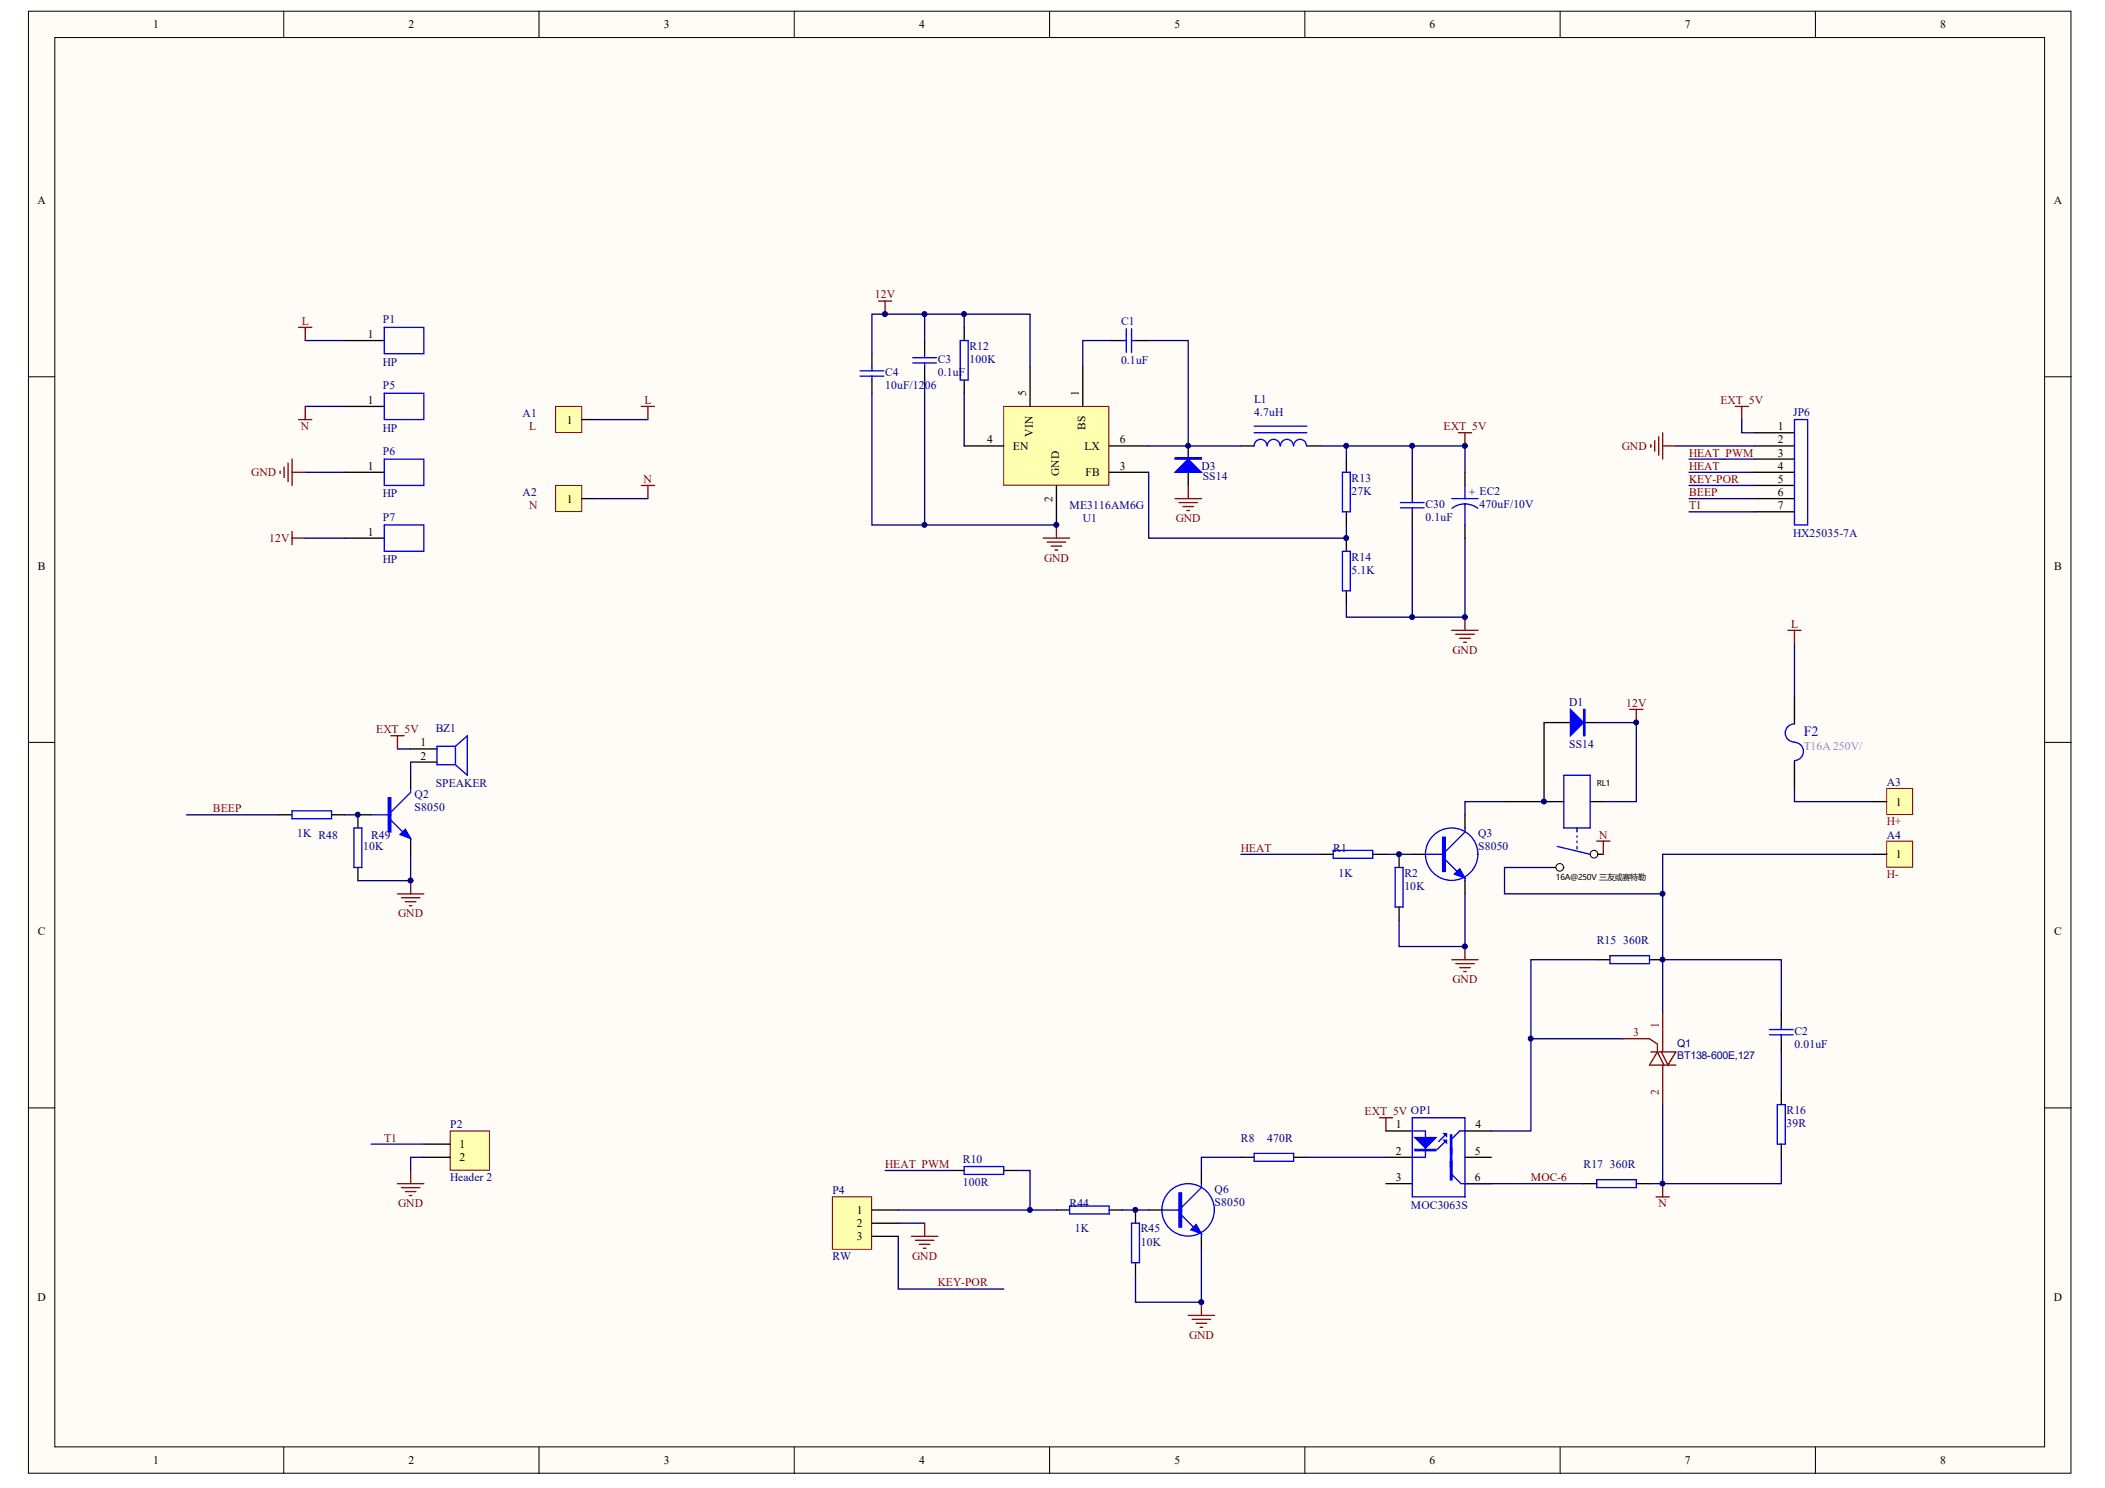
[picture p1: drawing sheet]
<svg xmlns="http://www.w3.org/2000/svg" width="297mm" height="210mm" viewBox="0 0 297 210" stroke-linecap="round" stroke-linejoin="round" font-family="sans-serif">
<g fill="#fffcf8" stroke="#000" stroke-width=".14">
<path d="M4 1.6h288.2v206.2h-288.2z"/>
<path d="M7.7 5.3h280.8v198.8h-280.8z"/>
</g>
<g fill="none" stroke="#000" stroke-width=".14">
<path d="M40 1.6v3.7M76.1 1.6v3.7M112.1 1.6v3.7M148.1 1.6v3.7M184.1 1.6v3.7M220.2 1.6v3.7M256.2 1.6v3.7M4 53.1h3.7M288.6 53.1h3.7M4 104.7h3.7M288.6 104.7h3.7M4 156.3h3.7"/>
<path d="M288.6 156.3h3.7M40 204.1v3.8M76.1 204.1v3.8M112.1 204.1v3.8M148.1 204.1v3.8M184.1 204.1v3.8M220.2 204.1v3.8M256.2 204.1v3.8"/>
</g>
<path d="M233.7 168.8h1.9M234.6 167v1.8" fill="none" stroke="#800000" stroke-width=".19"/>
<g fill="none" stroke="#00f" stroke-width=".19">
<path d="M227.2 134.8h5.6v1.1h-5.6zM199.3 157.7h7.4v11.1h-7.4zM199.3 159.5h1.8v3.8h-1.8M204.1 159.9l-1.1 1.1M206.7 159.5h-.7l-1.1 1.2M249.7 145.2h3.3M249.7 146h3.3M250.8 155.8h1.1v5.6h-1.1zM251.4 144.7v.5M251.4 146v.5M150.9 170.1h5.6v1.1h-5.6zM159.7 172.5h1.1v5.6h-1.1z"/>
<path d="M164 170.7h2.7M166.7 171.4l1.7 1.7M169.5 167v.5l-2.8 2.8M169.5 174v.4M177 162.7h5.5v1.1h-5.5zM203.9 161l-1.1 1.1M204.9 165.7l1.3 1.3h.5M225.3 166.4h5.6v1.1h-5.6z"/>
<circle cx="167.7" cy="170.7" r="3.7"/>
</g>
<g fill="#00f" stroke="#00f" stroke-width=".19">
<path d="M168 173.5l.8-.8 .7 1.3z"/>
<path d="M199.7 160.5h2.9l-1.5 1.5z"/>
<path d="M203.7 159.9h.4v.4z"/>
<path d="M203.7 160.8h.4v.4z"/>
<path d="M166.4 168.3h.3v4.8h-.3z" fill-rule="evenodd"/>
<path d="M199.7 162.1h2.9v.2h-2.9z" fill-rule="evenodd"/>
<path d="M204.7 160.1h.2v2.6h-.2z" fill-rule="evenodd"/>
<path d="M204.7 162h.2v2.6h-.2z" fill-rule="evenodd"/>
<path d="M204.7 163.8h.2v2.6h-.2z" fill-rule="evenodd"/>
<path d="M204.7 163.8h.2v2.6h-.2z" fill-rule="evenodd"/>
</g>
<g fill="none" stroke="#000" stroke-width=".19">
<path d="M225.3 135.4h1.9M232.8 135.4h1.8M195.6 159.5h3.7M206.7 159.5h3.7M251.4 142.8v1.9M251.4 146.5v1.9M251.4 154v1.8M149.1 170.7h1.8M156.5 170.7h1.9M160.2 170.7v1.8M160.2 178.1v1.9M162.1 170.7h1.9"/>
<path d="M169.5 165.1v1.9M169.5 174.4v1.9M175.1 163.3h1.9M182.5 163.3h1.9M195.6 163.3h3.7M195.6 167h3.7M206.7 163.3h3.7M206.7 167h3.7M223.5 167h1.8M230.9 167h1.9M251.4 161.4v1.9"/>
</g>
<path d="M216 146.5h13M234.6 155.8v11.2h16.8v-3.7M251.4 148.4v5.6M158.4 170.7h3.7M175.1 163.3h-5.6v1.8M184.4 163.3h11.2M206.7 167h16.8" fill="none" stroke="#000080" stroke-width=".19"/>
<path d="M229 146.5h3.8l1.1 .8v1.1M232.9 148.4h3.6l-1.1 1.8-1-1.8M234.6 142.8v5.6M234.6 150.2v5.6M234.8 150.2l-.9-1.8-1.1 1.8h3.7" fill="none" stroke="#800" stroke-width=".19"/>
<path d="M141.6 57.3h14.9v11.1h-14.9z" fill="#ffffb0" stroke="#800000" stroke-width=".14"/>
<g fill="none" stroke="#000" stroke-width=".19">
<path d="M48.6 48h5.6M48.6 57.3h5.6M130.5 48v1.9M130.5 51.8v1.8M136.1 46.2v1.8M136.1 53.6v1.9M145.4 51.8v5.5M152.8 51.8v5.5M156.5 48h1.9M160.2 48h1.9M48.6 66.6h5.6M48.6 75.9h5.6"/>
<path d="M136.1 62.9h5.5M149.1 68.5v5.6M156.5 62.9h5.6M156.5 66.6h5.6M167.7 62.9v1.9M167.7 66.6v1.9M175.1 62.9h1.9M184.4 62.9h1.9M190 64.8v1.8M190 72.2v1.9M190 75.9v1.9M199.3 68.5v1.8"/>
<path d="M199.3 72.2v1.9M206.7 66.6v1.9M206.7 74.1v1.8M190 83.3v1.9M253.2 98.2v3.9M253.2 107.3v3.9M224.4 120.5h1.9M134.2 165.1h1.9M141.6 165.1h1.9"/>
</g>
<g fill="none" stroke="#00f" stroke-width=".19">
<path d="M54.2 46.2h5.6v3.7h-5.6zM54.2 55.5h5.6v3.7h-5.6zM128.8 50.5h3.3M128.8 51.2h3.3M130.5 49.9v.6M130.5 51.2v.6M135.5 48h1.1v5.6h-1.1zM158.4 48h.5M158.9 46.4v3.3M159.7 48h.5M159.7 46.4v3.3M54.2 64.8h5.6v3.7h-5.6z"/>
<path d="M54.2 74.1h5.6v3.7h-5.6zM177 61h7.4M177 60.1h7.4M178.8 62.9a.91 .91 0 0 0-.9-.9 .91 .91 0 0 0-.9 .9M180.6 62.9a.9 .9 0 0 0-.9-.9 .9 .9 0 0 0-.9 .9M182.5 62.9a.91 .91 0 0 0-.9-.9 .91 .91 0 0 0-.9 .9M184.4 62.9a.9 .9 0 0 0-.9-.9 .9 .9 0 0 0-1 .9M189.4 66.6h1.1v5.6h-1.1zM189.4 77.8h1.1v5.5h-1.1zM197.6 70.9h3.4M197.6 71.6h3.4M199.3 70.3v.6"/>
<path d="M199.3 71.6v.6M204.9 70.3h3.7M206.7 71.1l1.2 .2 .6 .4M206.7 71.1l-.8 .1-1 .5M206.7 68.5v1.8M206.7 71.1v3M253.2 102.1a1.28 1.28 0 0 0-1.3 1.3 1.28 1.28 0 0 0 1.3 1.3M253.2 104.7a1.28 1.28 0 0 1 1.3 1.3 1.28 1.28 0 0 1-1.2 1.3M136.1 164.6h5.5v1.1h-5.5z"/>
</g>
<g fill="none" stroke="#000080" stroke-width=".19">
<path d="M43.1 48h5.5M43.1 57.3h5.5M130.5 53.6v20.5h18.6M130.5 44.3v3.7M136.1 44.3v1.9M136.1 55.5v7.4M156.5 48h-3.7v3.8M162.1 48h5.6v14.9M43.1 66.6h5.5M43.1 75.9h5.5M162.1 66.6v9.3h27.9v-1.8M162.1 62.9h13"/>
<path d="M186.3 62.9h3.7v1.9M190 62.9h16.7v3.7M199.3 62.9v5.6M199.3 74.1v13M206.7 75.9v11.2h-16.7v-1.9M253.2 90.8v7.4M253.2 111.2v1.9h11.2M225.3 135.4h-9.3v24.1h-5.6M234.6 142.8v-7.4h16.8v7.4M124.9 165.1h9.3M126.8 172.5h3.7M126.8 170.7h22.3"/>
<path d="M143.5 165.1h1.9v5.6M169.5 176.3v7.4h-9.3v-3.7M232.8 167h1.8"/>
</g>
<g fill="#00f" stroke="#00f" stroke-width=".19">
<path d="M165.8 66.6l1.9-1.8 1.8 1.8z"/>
<path d="M165.8 64.6h3.7v.2h-3.7z" fill-rule="evenodd"/>
</g>
<g fill="none" stroke="#800000" stroke-width=".19">
<path d="M42.1 46.2h1.9M42.1 59.2h1.9M43.1 46.2v1.8M43.1 57.3v1.9M124 42.5h1.8M124.9 42.5v1.8M41.2 75v1.8M41.2 75.9h1.9M205.8 61h1.9M206.7 61v1.9M252.3 88.9h1.8M253.2 88.9v1.9"/>
<path d="M128.6 174.4h3.7M129.2 175h2.6M129.7 175.5h1.5M130.3 176.1h.4M130.5 172.5v1.9M167.7 185.6h3.7M168.2 186.1h2.6M168.8 186.7h1.5M169.3 187.2h.4M169.5 183.7v1.9"/>
</g>
<circle cx="224.9" cy="120.5" r=".54" fill="#fffcf8" stroke="#000" stroke-width=".14"/>
<path d="M218.8 122.4h1.9" fill="none" stroke="#000" stroke-width=".19"/>
<circle cx="220.1" cy="122.4" r=".54" fill="#fffcf8" stroke="#000" stroke-width=".14"/>
<g fill="none" stroke="#000" stroke-width=".19">
<path d="M247.6 61h5.6M247.6 62.9h5.6M247.6 64.8h5.6M247.6 66.6h5.6M247.6 68.5h5.6M247.6 70.3h5.6M247.6 72.2h5.6M206.7 114.9v1.9M212.3 113.1h8.4M221.6 101.9h-3.7v11.2M223.5 101.9h1.8M224.4 113.1h1.9"/>
<path d="M186.3 120.5h1.8M193.7 120.5h1.9M197.4 120.5v1.9M197.4 127.9v1.9M199.3 120.5h1.8M206.7 124.2v1.9"/>
</g>
<g fill="none" stroke="#00f" stroke-width=".19">
<path d="M253.2 59.2h1.9v14.9h-1.9zM188.1 120h5.6v1.1h-5.6zM206.7 116.8v.6l-2.8 2.7M219.7 119.4l4.7 1.1M220.7 109.4h3.7v7.4h-3.7zM222.5 116.8v.6M222.5 117.9v.2M222.5 118.7v.1M222.5 119.4v.4M196.9 122.4h1.1v5.5h-1.1zM201.1 120.5h2.8M203.9 121.3l1.7 1.6"/>
<path d="M206.7 123.9v.3"/>
<circle cx="204.8" cy="120.5" r="3.7"/>
</g>
<g fill="none" stroke="#000080" stroke-width=".19">
<path d="M245.8 59.2v1.8h1.8M236.5 62.9h11.1M238.3 66.6h9.3M238.3 68.5h9.3M238.3 70.3h9.3M238.3 72.2h9.3M238.3 64.8h9.3M212.3 113.1h-5.6v1.8M225.3 101.9h5.6v11.2h-4.6M175.1 120.5h11.2M195.6 120.5h3.7M206.7 126.1v7.4h-9.3v-3.7"/>
<path d="M264.4 120.5h-29.8v14.9"/>
</g>
<g fill="none" stroke="#800000" stroke-width=".19">
<path d="M244.8 57.3h1.9M245.8 57.3v1.9M232.9 62.7v.4M233.5 62.2v1.4M234.1 61.6v2.6M234.6 61v3.8M234.6 62.9h1.9M225.3 118.7h1.9M226.3 118.7v1.8M230 100.1h1.8M230.9 100.1v1.8M204.9 135.4h3.7"/>
<path d="M205.4 135.9h2.6M206 136.5h1.5M206.5 137.1h.4M206.7 133.5v1.9"/>
</g>
<g fill="#00f" stroke="#00f" stroke-width=".19">
<path d="M221.6 100.1l1.9 1.8-1.9 1.9z"/>
<path d="M205.2 123.3l.8-.7 .7 1.3z"/>
<path d="M223.5 100.1h.1v3.7h-.1z" fill-rule="evenodd"/>
<path d="M203.6 118.1h.3v4.8h-.3z" fill-rule="evenodd"/>
</g>
<path d="M63.5 159.5h5.6v5.6h-5.6z" fill="#ffffb0" stroke="#800000" stroke-width=".14"/>
<path d="M39.3 114.9h1.9M46.8 114.9h1.8M52.4 114.9h-1.9v1.9M57.9 105.6h3.8M57.9 107.5h3.8M57.9 109.4v1.8M57.9 118.7v1.8M50.5 122.4v1.8M59.8 161.4h3.7M59.8 163.3h3.7" fill="none" stroke="#000" stroke-width=".19"/>
<path d="M55.2 103.8h1.8M56.1 103.8v1.8M56.1 126.1h3.7M56.6 126.6h2.6M57.2 127.2h1.5M57.8 127.8h.3M57.9 124.2v1.9M56.1 167h3.7M56.6 167.5h2.6M57.2 168.1h1.5M57.8 168.6h.3M57.9 165.1v1.9" fill="none" stroke="#800000" stroke-width=".19"/>
<path d="M26.3 114.9h13M48.6 114.9h1.9M56.1 105.6h1.8M57.9 107.5v1.9M57.9 120.5v3.7h-7.4M52.4 161.4h7.4M59.8 163.3h-1.9v1.8" fill="none" stroke="#000080" stroke-width=".19"/>
<path d="M41.2 114.4h5.6v1.1h-5.6zM49.9 116.8h1.2v5.6h-1.2zM52.4 114.9h2.8M55.2 115.7l1.6 1.7M57.9 111.2v.6l-2.7 2.8M57.9 118.3v.4M64.3 105.3l1.6-1.5v5.6l-1.6-1.5M64.3 105.3v2.6M64.3 105.3h-2.6v2.6h2.6" fill="none" stroke="#00f" stroke-width=".19"/>
<g fill="#00f" stroke="#00f" stroke-width=".19">
<path d="M56.5 117.7l.7-.7 .7 1.3z"/>
<path d="M54.8 112.5h.4v4.9h-.4z" fill-rule="evenodd"/>
</g>
<path d="M78.4 57.3h3.7v3.7h-3.7z" fill="#ffffb0" stroke="#800000" stroke-width=".14"/>
<path d="M82.1 59.2h1.9" fill="none" stroke="#000" stroke-width=".19"/>
<path d="M78.4 68.5h3.7v3.7h-3.7z" fill="#ffffb0" stroke="#800000" stroke-width=".14"/>
<path d="M82.1 70.3h1.9" fill="none" stroke="#000" stroke-width=".19"/>
<path d="M266.2 111.2h3.7v3.7h-3.7z" fill="#ffffb0" stroke="#800000" stroke-width=".14"/>
<path d="M264.4 113.1h1.8" fill="none" stroke="#000" stroke-width=".19"/>
<path d="M266.2 118.7h3.7v3.6h-3.7z" fill="#ffffb0" stroke="#800000" stroke-width=".14"/>
<path d="M264.4 120.5h1.8" fill="none" stroke="#000" stroke-width=".19"/>
<path d="M84 59.2h7.4M84 70.3h7.4M218.8 122.4h-6.5v3.7h22.3" fill="none" stroke="#000080" stroke-width=".19"/>
<g fill="none" stroke="#800000" stroke-width=".19">
<path d="M90.5 57.3h1.9M91.4 57.3v1.9M39.5 66.4v.4M40.1 65.9v1.5M40.7 65.3v2.6M41.2 64.8v3.7M41.2 66.6h1.9M90.5 68.5h1.9M91.4 68.5v1.8M147.2 75.9h3.7M147.8 76.5h2.6M148.3 77h1.5"/>
<path d="M148.9 77.6h.4M149.1 74.1v1.8M165.8 70.3h3.7M166.4 70.9h2.6M166.9 71.5h1.5M167.5 72h.4M167.7 68.5v1.8M204.9 88.9h3.7M205.4 89.5h2.6M206 90h1.5M206.5 90.6h.4M206.7 87.1v1.8"/>
<path d="M194.6 157.7h1.9M195.6 157.7v1.8"/>
</g>
<path d="M117.5 168.8h5.5v7.4h-5.5z" fill="#ffffb0" stroke="#800000" stroke-width=".14"/>
<path d="M123 49.9v1.9M123 53.6v1.9M123 170.7h3.8M123 172.5h3.8M123 174.4h3.8" fill="none" stroke="#000" stroke-width=".19"/>
<path d="M123 49.9v-5.6h22.4v7.5M123 55.5v18.6h7.5M126.8 174.4v7.4h14.8" fill="none" stroke="#000080" stroke-width=".19"/>
<path d="M121.4 52.3h3.3M121.4 53.1h3.3M123 51.8v.5M123 53.1v.5" fill="none" stroke="#00f" stroke-width=".19"/>
<g fill="#000080" stroke="#000080" stroke-width=".14">
<circle cx="50.5" cy="114.9" r=".35"/>
<circle cx="57.9" cy="124.2" r=".35"/>
<circle cx="124.9" cy="44.3" r=".35"/>
<circle cx="130.4" cy="74" r=".35"/>
<circle cx="130.4" cy="44.3" r=".35"/>
<circle cx="136" cy="44.3" r=".35"/>
<circle cx="145.3" cy="170.7" r=".35"/>
<circle cx="149.1" cy="74" r=".35"/>
<circle cx="160.2" cy="170.7" r=".35"/>
<circle cx="167.7" cy="62.9" r=".35"/>
<circle cx="169.5" cy="183.7" r=".35"/>
<circle cx="190" cy="75.9" r=".35"/>
<circle cx="190" cy="62.9" r=".35"/>
<circle cx="197.4" cy="120.5" r=".35"/>
<circle cx="199.3" cy="87" r=".35"/>
<circle cx="199.3" cy="62.9" r=".35"/>
<circle cx="206.7" cy="133.5" r=".35"/>
<circle cx="206.7" cy="87" r=".35"/>
<circle cx="206.7" cy="62.9" r=".35"/>
<circle cx="216" cy="146.5" r=".35"/>
<circle cx="217.9" cy="113.1" r=".35"/>
<circle cx="230.9" cy="101.9" r=".35"/>
<circle cx="234.6" cy="167" r=".35"/>
<circle cx="234.6" cy="135.4" r=".35"/>
<circle cx="234.6" cy="126.1" r=".35"/>
</g>
<text font-size="2" fill="#00f" x="254.5" y="103.9">F2</text>
<g font-size="1.6">
<text x="21.6" y="4">1</text>
<text x="57.6" y="4">2</text>
<text x="93.7" y="4">3</text>
<text x="129.7" y="4">4</text>
<text x="165.7" y="4">5</text>
<text x="201.7" y="4">6</text>
<text x="237.8" y="4">7</text>
<text x="273.8" y="4">8</text>
<text x="5.3" y="28.8">A</text>
<text x="289.8" y="28.8">A</text>
<text x="51.9" y="47.7">1</text>
<text x="51.9" y="57">1</text>
<text x="80" y="59.8">1</text>
<text x="144.8" y="55.8" transform="rotate(-90 144.8 55.8)">5</text>
<text x="152.2" y="55.8" transform="rotate(-90 152.2 55.8)">1</text>
<text x="139.3" y="62.5">4</text>
<text x="142.9" y="63.5">EN</text>
<text x="145.7" y="61.6" transform="rotate(-90 145.7 61.6)">VIN</text>
<text x="153.1" y="63.5">LX</text>
<text x="153.2" y="60.7" transform="rotate(-90 153.2 60.7)">BS</text>
<text x="158" y="62.5">6</text>
<text x="250.9" y="60.7">1</text>
<text x="250.9" y="62.5">2</text>
<text x="250.9" y="64.4">3</text>
<text x="51.9" y="66.3">1</text>
<text x="80" y="70.9">1</text>
<text x="148.5" y="70.8" transform="rotate(-90 148.5 70.8)">2</text>
<text x="149.5" y="67.2" transform="rotate(-90 149.5 67.2)">GND</text>
<text x="153.2" y="67.2">FB</text>
<text x="158" y="66.3">3</text>
<text x="250.9" y="66.3">4</text>
<text x="250.9" y="68.1">5</text>
<text x="250.9" y="70">6</text>
<text x="250.9" y="71.8">7</text>
<text x="51.9" y="75.5">1</text>
<text x="5.3" y="80.4">B</text>
<text x="289.9" y="80.4">B</text>
<text x="59.3" y="105.3">1</text>
<text x="59.3" y="107.1">2</text>
<text x="267.5" y="113.6">1</text>
<text x="267.5" y="121.1">1</text>
<text x="5.3" y="132">C</text>
<text x="289.9" y="132">C</text>
<text x="64.8" y="162">1</text>
<text x="197" y="159.2">1</text>
<text x="208.2" y="159.2">4</text>
<text x="64.8" y="163.8">2</text>
<text x="197" y="162.9">2</text>
<text x="197" y="166.6">3</text>
<text x="208.1" y="162.9">5</text>
<text x="208.1" y="166.6">6</text>
<text x="120.9" y="171.3">1</text>
<text x="120.9" y="173.1">2</text>
<text x="120.9" y="175">3</text>
<text x="5.3" y="183.5">D</text>
<text x="289.8" y="183.5">D</text>
<text x="21.6" y="206.5">1</text>
<text x="57.6" y="206.5">2</text>
<text x="93.7" y="206.5">3</text>
<text x="129.7" y="206.5">4</text>
<text x="165.7" y="206.5">5</text>
<text x="201.7" y="206.5">6</text>
<text x="237.8" y="206.5">7</text>
<text x="273.8" y="206.5">8</text>
</g>
<g font-size="1.6" fill="#800000">
<text x="42.6" y="45.8">L</text>
<text x="123.5" y="42.1">12V</text>
<text x="90.9" y="57">L</text>
<text x="242.8" y="57">EXT_5V</text>
<text x="42.5" y="60.6">N</text>
<text x="74.7" y="60.7">L</text>
<text x="203.7" y="60.7">EXT_5V</text>
<text x="228.9" y="63.5">GND</text>
<text x="238.3" y="64.4">HEAT_PWM</text>
<text x="35.5" y="67.2">GND</text>
<text x="74.7" y="71.8">N</text>
<text x="90.8" y="68.1">N</text>
<text x="238.3" y="70">BEEP</text>
<text x="238.3" y="66.3">HEAT</text>
<text x="238.3" y="68.1">KEY-POR</text>
<text x="238.3" y="71.8">T1</text>
<text x="38" y="76.5">12V</text>
<text x="165.9" y="73.7">GND</text>
<text x="147.3" y="79.2">GND</text>
<text x="252.7" y="88.6">L</text>
<text x="205" y="92.2">GND</text>
<text x="229.5" y="99.7">12V</text>
<text x="53.1" y="103.4">EXT_5V</text>
<text x="30" y="114.6">BEEP</text>
<text x="225.7" y="118.3">N</text>
<text x="266.2" y="116.4">H+</text>
<text x="175.1" y="120.1">HEAT</text>
<text x="266.2" y="123.9">H-</text>
<text x="56.2" y="129.4">GND</text>
<text x="205" y="138.7">GND</text>
<text x="54.2" y="161">T1</text>
<text x="192.6" y="157.3">EXT_5V OP1</text>
<text x="124.9" y="164.7">HEAT_PWM</text>
<text x="216" y="166.6">MOC-6</text>
<text x="56.2" y="170.3">GND</text>
<text x="234" y="170.3">N</text>
<text x="128.7" y="177.7">GND</text>
<text x="132.3" y="181.5">KEY-POR</text>
<text x="167.8" y="188.9">GND</text>
</g>
<g font-size="1.6" fill="#000080">
<text x="54" y="45.6">P1</text>
<text x="158.2" y="45.8">C1</text>
<text x="54" y="51.6">HP</text>
<text x="124.9" y="53.1">C4</text>
<text x="132.3" y="51.2">C3</text>
<text x="132.3" y="53.1">0.1uF</text>
<text x="136.8" y="49.3">R12</text>
<text x="136.8" y="51.2">100K</text>
<text x="158.2" y="51.4">0.1uF</text>
<text x="54" y="54.9">P5</text>
<text x="73.8" y="58.8">A1</text>
<text x="124.9" y="54.9">10uF/12</text>
<text x="130.5" y="54.9">06</text>
<text x="177" y="56.8">L1</text>
<text x="177" y="58.6">4.7uH</text>
<text x="253" y="58.6">JP6</text>
<text x="54" y="60.9">HP</text>
<text x="54" y="64.2">P6</text>
<text x="54" y="70.2">HP</text>
<text x="73.8" y="70">A2</text>
<text x="150.9" y="71.8">ME3116AM6G</text>
<text x="169.5" y="66.3">D3</text>
<text x="169.7" y="67.7">SS14</text>
<text x="190.7" y="67.9">R13</text>
<text x="190.7" y="69.8">27K</text>
<text x="201.1" y="71.6">C30</text>
<text x="207.3" y="70">+ EC2</text>
<text x="208.8" y="71.6">470uF/10V</text>
<text x="54" y="73.5">P7</text>
<text x="152.8" y="73.7">U1</text>
<text x="201.1" y="73.5">0.1uF</text>
<text x="253" y="75.7">HX25035-7A</text>
<text x="54" y="79.5">HP</text>
<text x="190.7" y="79.1">R14</text>
<text x="190.7" y="80.9">5.1K</text>
<text x="221.4" y="99.5">D1</text>
<text x="61.5" y="103.2">BZ1</text>
<text x="221.4" y="105.5">SS14</text>
<text x="58.5" y="112.5">Q2</text>
<text x="61.5" y="111">SPEAKER</text>
<text x="266.2" y="110.9">A3</text>
<text x="42" y="118.1">1K R48</text>
<text x="51.3" y="120">10K</text>
<text x="52.4" y="118.3">R49</text>
<text x="58.5" y="114.4">S8050</text>
<text x="208.6" y="118.1">Q3</text>
<text x="208.6" y="120">S8050</text>
<text x="266.2" y="118.3">A4</text>
<text x="188.1" y="120.1">R1</text>
<text x="188.9" y="123.7">1K</text>
<text x="198.2" y="123.7">R2</text>
<text x="198.2" y="125.5">10K</text>
<text x="225.3" y="133.2">R15</text>
<text x="229" y="133.2">360R</text>
<text x="253.2" y="146">C2</text>
<text x="253.2" y="147.8">0.01uF</text>
<text x="63.5" y="159.2">P2</text>
<text x="175.1" y="161">R8</text>
<text x="178.8" y="161">470R</text>
<text x="252.1" y="157.1">R16</text>
<text x="252.1" y="159">39R</text>
<text x="63.5" y="166.6">Header 2</text>
<text x="135.9" y="164">R10</text>
<text x="135.9" y="167.4">100R</text>
<text x="223.5" y="164.7">R17</text>
<text x="227.2" y="164.7">360R</text>
<text x="117.5" y="168.5">P4</text>
<text x="150.9" y="170.3">R44</text>
<text x="151.7" y="173.9">1K</text>
<text x="161" y="173.9">R45</text>
<text x="171.4" y="168.3">Q6</text>
<text x="171.4" y="170.1">S8050</text>
<text x="199.1" y="170.5">MOC3063S</text>
<text x="117.5" y="177.8">RW</text>
<text x="161" y="175.7">10K</text>
</g>
<text font-size="1.6" fill="#f0f" x="254.5" y="105.8">T16A 250V/</text>
<g font-size="1.6" fill="#800">
<text x="230.4" y="146.2">3</text>
<text x="234.1" y="145" transform="rotate(-90 234.1 145)">1</text>
<text x="234.1" y="154.4" transform="rotate(-90 234.1 154.4)">2</text>
</g>
<g font-size="1.5" fill="#000080">
<text x="236.7" y="147.7">Q1</text>
<text x="236.7" y="149.4">BT138-600E,127</text>
</g>
<g font-size="1.1">
<text x="225.3" y="110.9">RL1</text>
<text x="219.6" y="124.1">16A@250V 三友或赛特勒</text>
</g>
</svg>
